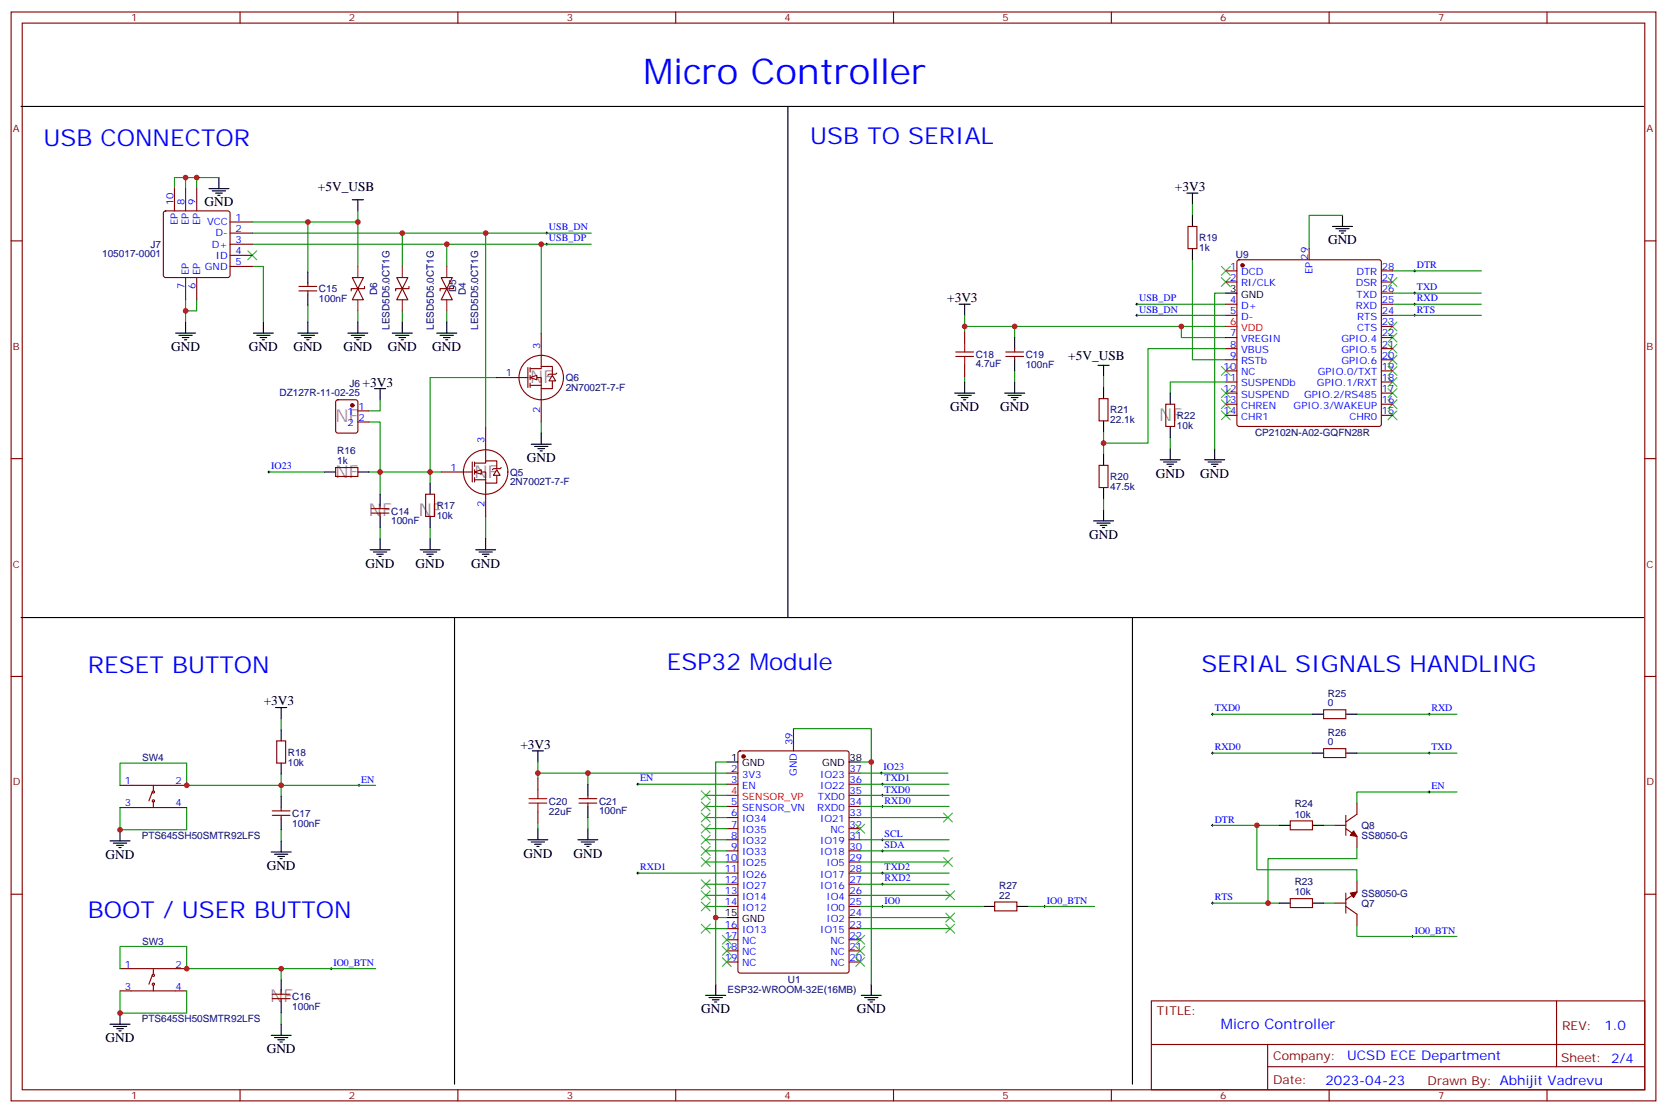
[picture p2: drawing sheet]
<svg xmlns="http://www.w3.org/2000/svg" width="529mm" height="353mm" viewBox="0 0 529 353" stroke-linecap="round" stroke-linejoin="round" font-family="sans-serif">
<g fill="none" stroke="#870000" stroke-width=".35">
<path d="M3.5 3.8h522.1v345.7h-522.1zM7.1 7.3h515v338.7h-515zM76.2 3.8v3.5M145.3 3.8v3.5M214.5 3.8v3.5M283.6 3.8v3.5M352.8 3.8v3.5M421.9 3.8v3.5M491.1 3.8v3.5M3.5 76.5h3.6M522.1 76.5h3.5M106.8 127.1l.4-.2h5.7l.6 .5 .1 9.4-.5 .7h-5.9l-.6-.4-.1-9.5z"/>
<path d="M113.6 130.5h3.5M113.6 134h3.5M154.2 135.7v10.6M3.5 145.6h3.6M106.5 148.4h7.1v2.9h-7.1zM135.1 156.9h2.8v7.1h-2.8zM140.1 149.9h9.8M149.9 146.7v6.3M150.6 147h3.6v-.7h3.5v2.5M150.6 149.9h3.6v3.5h3.5v-2.5M150.6 152.3h3.6M150.6 146.7v1.4"/>
<path d="M150.6 149.2v1.4M150.6 151.6v1.4M154.2 153.4v10.6M522.1 145.6h3.5M117.8 162.9h5.7M117.8 161.5h5.7M120.6 160.4v1.1M120.6 162.9v1.1M3.5 214.8h3.6M522.1 214.8h3.5M234.5 238.6l.4-.2h33.9l.7 .4v69.5l-.4 .6-34.2 .1-.6-.5-.1-69.4zM251.9 231.4v7"/>
<path d="M230.7 245.5h3.5M230.7 249h3.5M230.7 256h3.5M230.7 259.6h3.5M269.5 245.5h3.5M269.5 249h3.5M269.5 256h3.5M269.5 259.6h3.5M269.5 252.5h3.5M230.7 263.1h3.5M230.7 266.6h3.5M230.7 270.2h3.5"/>
<path d="M230.7 273.7h3.5M230.7 277.2h3.5M269.5 263.1h3.5M269.5 266.6h3.5M269.5 270.2h3.5M269.5 273.7h3.5M269.5 277.2h3.5M3.5 283.9h3.6M230.7 280.7h3.5M230.7 284.3h3.5M230.7 287.8h3.5M230.7 294.9h3.5"/>
<path d="M230.7 298.4h3.5M269.5 280.7h3.5M269.5 284.3h3.5M269.5 287.8h3.5M269.5 294.9h3.5M269.5 298.4h3.5M269.5 291.3h3.5M522.1 283.9h3.5M230.7 301.9h3.5M230.7 305.4h3.5M269.5 301.9h3.5M269.5 305.4h3.5"/>
<path d="M365.5 317.8h156.6v28.2h-156.6zM494.1 317.8v20.9M365.5 331.6h156.5M402.4 338.7h119.6M402.4 331.6v14.1M76.2 346v3.5M145.3 346v3.5M214.5 346v3.5M283.6 346v3.5M352.8 346v3.5M421.9 346v3.5M491.1 346v3.5"/>
<circle cx="154.2" cy="149.9" r="7.1"/>
</g>
<g fill="#870000" stroke="#870000" stroke-width=".35">
<circle cx="236" cy="240.2" r=".53"/>
<circle cx="111.8" cy="128.7" r=".53"/>
</g>
<g fill="none" stroke="#000" stroke-width=".35">
<path d="M118.9 123.4h3.5M120.6 123.4v3.5M171.8 137.5v3.5M103 149.9h3.5M113.6 149.9h3.5M120.6 156.9v3.5M136.5 153.4v3.5M168.6 141h6.4M169.7 141.7h4.2M170.7 142.5h2.2M171.4 143.2h.8M117.5 174.6h6.3"/>
<path d="M118.5 175.3h4.3M119.6 176h2.1M120.3 176.7h.7M120.6 164v3.5M120.6 171v3.6M133.3 174.6h6.4M134.4 175.3h4.2M135.5 176h2.1M136.2 176.7h.7M136.5 164v3.5M136.5 171v3.6M151 174.6h6.3"/>
<path d="M152 175.3h4.3M153.1 176h2.1M153.8 176.7h.7M154.2 171v3.6M230.7 241.9h3.5M269.5 241.9h3.5M230.7 291.3h3.5"/>
</g>
<path d="M230.7 252.5h3.5" fill="none" stroke="#f00" stroke-width=".35"/>
<path d="M78.7 79.7l2.8 2.8M81.5 79.7l-2.8 2.8" fill="none" stroke="#3c3" stroke-width=".35"/>
<path d="M154.2 74v61.7M171.8 77.5v28.3M157.7 119.9h-21.2v30h3.6M117.1 134h3.5v15.9h-3.5M120.6 126.9v3.6h-3.5M171.8 134v3.5M85.4 149.9h17.6M136.5 153.4v-3.5h-15.9v7M120.6 167.5v3.5M136.5 167.5v3.5M154.2 164v7" fill="none" stroke="#008700" stroke-width=".35"/>
<path d="M85 149.9h.7M85.4 149.5v.7" fill="none" stroke="#000" stroke-width=".32"/>
<g fill="#fff" stroke="#870000" stroke-width=".35">
<path d="M150.6 149.9l2.2-.7v1.4z"/>
<path d="M157.7 149.2l1 1.7h-2.1z"/>
</g>
<g fill="none" stroke="#870000" stroke-width=".35">
<path d="M157.7 119.9h9.9M167.6 116.7v6.3M168.3 117.1h3.5v-.8h3.5v2.5M168.3 119.9h3.5v3.5h3.5v-2.5M168.3 116.7v1.4M168.3 119.2v1.4M171.8 105.8v10.5M168.3 122.3h3.5M168.3 121.6v1.4M171.8 123.4v10.6M159.1 148.4l-.4 .4h-2.1l-.3 .4"/>
<circle cx="171.8" cy="119.9" r="7.1"/>
</g>
<g fill="#fff" stroke="#870000" stroke-width=".35">
<path d="M168.3 119.9l2.1-.7v1.4z"/>
<path d="M175.3 119.2l1.1 1.7h-2.1z"/>
</g>
<g fill="none" stroke="#870000" stroke-width=".35">
<path d="M55.4 59.9v7.1M58.9 59.9v7.1M62.4 59.9v7.1M52.1 67.2l.5-.2h19.7l.5 .2 .2 .5v19.7l-.2 .5-.5 .2h-19.7l-.5-.2-.2-.5v-19.7zM73 70.5h7.1M73 74h7.1M73 77.5h7.1M377.1 71.9h2.8v7.1h-2.8zM415.6 79v3.5M58.9 88.1v7.1M62.4 88.1v7.1M73 81.1h7.1"/>
<path d="M73 84.6h7.1M94.9 92.4h5.6M94.9 90.9h5.6M97.7 89.9v1M97.7 92.4v1M111.8 88.1h3.6l-1.8 3.6zM113.6 91.7l1.8 3.5h-3.6zM115.7 90.9v.8h-4.2v.7M125.9 88.1h3.6l-1.8 3.6zM127.7 91.7l1.8 3.5h-3.6zM129.8 90.9v.8h-4.2v.7M140.1 88.1h3.5l-1.8 3.6z"/>
<path d="M141.8 91.7l1.8 3.5h-3.5zM143.9 90.9v.8h-4.2v.7M389.1 86h3.5M389.1 89.5h3.5M389.1 96.6h3.5M392.9 82.7l.4-.2h44.5l.5 .2 .2 .5v51.5l-.2 .5-.5 .2h-44.5l-.5-.2-.2-.5v-51.5zM438.5 86h3.5M438.5 89.5h3.5M438.5 96.6h3.5M438.5 93.1h3.5M176.7 118.5l-.3 .3h-2.1l-.4 .4M306.2 105.4v3.5"/>
<path d="M306.2 116v3.5M319.3 113.2h5.6M319.3 111.8h5.6M322.1 110.7v1.1M322.1 113.2v1M389.1 100.1h3.5M389.1 107.2h3.5M389.1 110.7h3.5M389.1 114.2h3.5M389.1 117.8h3.5M438.5 100.1h3.5M438.5 107.2h3.5"/>
<path d="M438.5 110.7h3.5M438.5 114.2h3.5M438.5 117.8h3.5M438.5 103.6h3.5M348.9 126.6h2.8v7h-2.8zM370.1 128.3h2.8v7.1h-2.8zM389.1 121.3h3.5M389.1 124.8h3.5M389.1 128.3h3.5M389.1 131.9h3.5M438.5 121.3h3.5M438.5 124.8h3.5"/>
<path d="M438.5 128.3h3.5M438.5 131.9h3.5M348.9 147.7h2.8v7.1h-2.8zM87.8 235.2h2.9v7.1h-2.9zM420.2 225.4h7v2.8h-7zM420.2 237.7h7v2.8h-7zM38.1 256.4h21.2M38.1 249.3h21.2M48.3 251.5l-1 2.8M48.7 249.3v1.8M48.7 254.6v1.8M86.4 258.9h5.7"/>
<path d="M86.4 257.5h5.7M89.3 256.4v1.1M89.3 258.9v1M170.7 247.2v3.6M170.7 257.8v3.5M183.8 255h5.6M183.8 253.6h5.6M186.6 252.5v1.1M186.6 255v1M427.2 258.9v6.3M430.7 255v3.5l-3.5 2.5M409.6 260.6h7v2.9h-7z"/>
<path d="M423.7 262h3.5M427.2 263.1l3.5 2.5v3.5M430.7 279.7v3.5l-3.5 2.5M315.7 286.4h7.1v2.8h-7.1zM409.6 285.3h7v2.8h-7zM423.7 286.7h3.5M427.2 287.8l3.5 2.5v3.5M427.2 283.6v6.3M38.1 314.6h21.2M38.1 307.6h21.2M48.3 309.7l-1 2.8M48.7 307.6v1.7"/>
<path d="M48.7 312.8v1.8M86.4 317.1h5.7M86.4 315.7h5.7M89.3 314.6v1.1M89.3 317.1v1"/>
<circle cx="48.7" cy="251.5" r=".35"/>
<circle cx="48.7" cy="254.3" r=".35"/>
<circle cx="48.7" cy="312.5" r=".35"/>
<circle cx="48.7" cy="309.7" r=".35"/>
</g>
<g fill="none" stroke="#000" stroke-width=".32">
<path d="M173.2 74h.7M173.2 77.5h.7M173.6 73.7v.7M173.6 77.2v.7M360.5 96.6h.7M360.9 96.2v.7M360.9 99.8v.7M448.7 96.6h.7M448.7 93.1h.7M448.7 86h.7M449.1 85.7v.7M449.1 92.7v.7"/>
<path d="M449.1 96.2v.7M449.1 99.8v.7M360.5 100.1h.7M448.7 100.1h.7M384.5 226.8h.7M384.5 239.1h.7M384.9 226.4v.7M384.9 238.8v.7M453.3 226.8h.7M453.3 239.1h.7M453.7 226.4v.7M453.7 238.8v.7"/>
<path d="M113.6 249.3h.7M113.9 249v.7M202.1 249h.7M202.5 248.6v.7M279.4 245.5h.7M279.8 256h.7M279.8 252.5h.7M279.8 249h.7M279.8 245.1v.7M280.1 248.6v.7M280.1 252.2v.7M280.1 255.7v.7"/>
<path d="M453.3 251.5h.7M453.7 251.1v.7M202.1 277.2h.7M202.5 276.9v.7M279.8 277.2h.7M279.8 266.6h.7M279.8 270.2h.7M280.1 266.3v.7M280.1 269.8v.7M280.1 276.9v.7M384.5 262h.7M384.9 261.7v.7"/>
<path d="M279.8 287.8h.7M279.8 280.7h.7M280.1 280.4v.7M280.1 287.4v.7M331.3 287.8h.7M331.6 287.4v.7M384.5 286.7h.7M384.9 286.4v.7M448 297.3h.7M448.4 297v.7M104.8 307.6h.7M105.1 307.2v.7"/>
</g>
<g fill="none" stroke="#000" stroke-width=".35">
<path d="M6.7 33.8h515.1M250.1 33.8v162.3M66.3 59.9h6.4M69.5 56.4v3.5M67.4 60.6h4.2M68.4 61.3h2.2M69.1 62h.7M111.8 63.4h3.6M113.6 63.4v3.6M376.8 61.3h3.5M378.5 61.3v3.5M378.5 68.4v3.5"/>
<path d="M378.5 79v3.5M423 71.9h6.3M424 72.6h4.3M425.1 73.3h2.1M425.8 74h.7M426.2 68.4v3.5M97.7 86.4v3.5M97.7 93.4v3.5M304.4 96.6h3.6M306.2 96.6v3.5M389.1 93.1h3.5M55.7 105.8h6.4"/>
<path d="M56.8 106.5h4.2M57.9 107.2h2.1M58.6 107.9h.7M58.9 102.2v3.6M80.4 105.8h6.4M81.5 106.5h4.2M82.5 107.2h2.2M83.3 107.9h.7M83.6 102.2v3.6M94.5 105.8h6.4M95.6 106.5h4.2M96.7 107.2h2.1"/>
<path d="M97.4 107.9h.7M97.7 102.2v3.6M110.4 105.8h6.4M111.5 106.5h4.2M112.5 107.2h2.2M113.2 107.9h.7M113.6 102.2v3.6M124.5 105.8h6.4M125.6 106.5h4.2M126.6 107.2h2.2M127.4 107.9h.7M127.7 102.2v3.6"/>
<path d="M138.6 105.8h6.4M139.7 106.5h4.2M140.8 107.2h2.1M141.5 107.9h.7M141.8 102.2v3.6M322.1 107.2v3.5M322.1 114.2v3.6M348.5 116h3.6M350.3 116v3.5M303 124.8h6.4M304.1 125.5h4.2M305.2 126.2h2.1"/>
<path d="M305.9 126.9h.7M306.2 121.3v3.5M318.9 124.8h6.4M320 125.5h4.2M321 126.2h2.1M321.7 126.9h.7M322.1 121.3v3.5M350.3 123v3.6M350.3 133.6v3.6M371.5 124.8v3.5M371.5 135.4v3.5M350.3 144.2v3.5"/>
<path d="M350.3 154.8v3.5M368.3 146h6.3M369.4 146.7h4.2M370.4 147.4h2.1M371.1 148.1h.7M371.5 142.5v3.5M382.4 146h6.4M383.5 146.7h4.2M384.5 147.4h2.1M385.2 148.1h.7M385.6 142.5v3.5M347.1 165.4h6.4"/>
<path d="M348.2 166.1h4.2M349.2 166.8h2.2M350 167.5h.7M350.3 161.9v3.5M6.7 196.1h515.1M144.3 196.1v148.1M359.5 196.1v148.1M87.5 224.6h3.5M89.3 224.6v3.6M89.3 231.7v3.5M169 238.4h3.5M170.7 238.4v3.5"/>
<path d="M416.6 226.8h3.6M416.6 239.1h3.6M427.2 226.8h3.5M427.2 239.1h3.5M89.3 242.3v3.5M89.3 252.9v3.5M89.3 259.9v3.6M186.6 249v3.5M186.6 256v3.6M34.9 267h6.4M36 267.7h4.2M37 268.4h2.2"/>
<path d="M37.7 269.1h.8M38.1 263.5v3.5M86.1 270.5h6.3M87.1 271.2h4.3M88.2 271.9h2.1M88.9 272.6h.7M89.3 267v3.5M167.6 266.6h6.3M168.6 267.3h4.3M169.7 268h2.1M170.4 268.7h.7M170.7 263.1v3.5"/>
<path d="M183.4 266.6h6.4M184.5 267.3h4.2M185.6 268h2.1M186.3 268.7h.7M186.6 263.1v3.5M406 262h3.6M416.6 262h3.6M312.2 287.8h3.5M322.8 287.8h3.5M406 286.7h3.6M416.6 286.7h3.6M89.3 311.1v3.5"/>
<path d="M89.3 318.1v3.6M224 316h6.4M225.1 316.7h4.2M226.1 317.4h2.1M226.8 318.1h.7M227.2 312.5v3.5M273.4 316h6.4M274.5 316.7h4.2M275.5 317.4h2.1M276.2 318.1h.7M276.6 312.5v3.5M34.9 325.2h6.4"/>
<path d="M36 325.9h4.2M37 326.6h2.2M37.7 327.3h.8M38.1 321.7v3.5M86.1 328.7h6.3M87.1 329.4h4.3M88.2 330.1h2.1M88.9 330.8h.7M89.3 325.2v3.5"/>
</g>
<g fill="none" stroke="#008700" stroke-width=".35">
<path d="M55.4 59.9v-3.5h7v3.5M58.9 56.4v3.5M62.4 56.4h7.1M80.1 70.5h33.5v14.1M80.1 77.5h107.6M80.1 74h107.6M97.7 70.5v15.9M113.6 67v3.5M127.7 74v10.6M141.8 77.5v7.1M378.5 64.8v3.6M426.2 68.4h-10.6v10.6"/>
<path d="M58.9 95.2v3.5h3.5v-3.5M58.9 98.7v3.5M80.1 84.6h3.5v17.6M97.7 96.9v5.3M113.6 98.7v3.5M127.7 98.7v3.5M141.8 98.7v3.5M360.9 96.6h28.2M378.5 82.5v31.7h10.6M389.1 93.1h-3.5v49.4M442 96.6h28.3M442 93.1h28.3"/>
<path d="M442 86h28.3M306.2 100.1v3.5M306.2 119.5v1.8M322.1 103.6v3.6M322.1 117.8v3.5M350.3 119.5v3.5M360.9 100.1h28.2M375 103.6v3.6h14.1M389.1 103.6h-82.9v1.8M389.1 110.7h-24.7v30h-14.1M442 100.1h28.3M350.3 137.2v7"/>
<path d="M371.5 138.9v3.6M389.1 121.3h-17.6v3.5M350.3 158.3v3.6M89.3 228.2v3.5M251.9 231.4h24.7v10.5M384.9 239.1h31.7M384.9 226.8h31.7M430.7 239.1h31.8M430.7 226.8h31.8M38.1 256.4v7.1h21.2v-7.1M38.1 249.3v-7h21.2v7h59.9M89.3 245.8v7.1"/>
<path d="M170.7 241.9v3.6M186.6 245.5v3.5M186.6 259.6v3.5M202.5 249h28.2M224 252.5h6.7M224 256h6.7M224 259.6h6.7M230.7 241.9h-3.5v70.6M230.7 245.5h-60v1.7M273 241.9h3.6v70.6M273 249h28.3M273 252.5h28.3"/>
<path d="M273 256h28.3M273 259.6h27.9M273 245.5h27.9M462.5 251.5h-31.8v3.5M89.3 263.5v3.5M170.7 261.3v1.8M202.5 277.2h28.2M224 266.6h6.7M224 270.2h6.7M224 263.1h6.7M224 273.7h6.7M273 277.2h28.3"/>
<path d="M273 266.6h28.3M273 270.2h28.3M273 273.7h27.9M384.9 262h14.1M406 262h-7v14.2h31.7v3.5M420.2 262h3.5M430.7 269.1v3.5h-28.2v14.1h3.5M224 287.8h6.7M224 280.7h6.7M224 284.3h6.7M224 294.9h6.7M227.2 291.3h3.5"/>
<path d="M273 287.8h39.2M273 280.7h28.3M273 291.3h28.6M273 284.3h28.6M273 294.9h28.6M326.3 287.8h21.2M384.9 286.7h17.6M420.2 286.7h3.5M430.7 293.8v3.5h31.8M38.1 307.6v-7.1h21.2v7.1h59.9M38.1 314.6v7.1h21.2v-7.1M89.3 307.6v3.5"/>
<path d="M89.3 321.7v3.5"/>
</g>
<path d="M113.6 84.6v3.5M113.6 95.2v3.5M127.7 84.6v3.5M127.7 95.2v3.5M141.8 84.6v3.5M141.8 95.2v3.5" fill="none" stroke="#8c2424" stroke-width=".35"/>
<g fill="#870000" stroke="#870000" stroke-width=".35">
<path d="M428.6 283.6l2.1-.4-1 1.8z"/>
<path d="M429.7 263.8l1 1.8-2.1-.4z"/>
<circle cx="394.4" cy="84.2" r=".53"/>
</g>
<g fill="none" stroke="#3c3" stroke-width=".35">
<path d="M387.7 88.1l2.8 2.8M387.7 84.6l2.8 2.8M390.5 88.1l-2.8 2.8M390.5 84.6l-2.8 2.8M440.6 88.1l2.8 2.8M443.4 88.1l-2.8 2.8M387.7 116.3l2.8 2.9M390.5 116.3l-2.8 2.9M440.6 102.2l2.8 2.9M440.6 105.8l2.8 2.8M440.6 109.3l2.8 2.8M440.6 112.8l2.8 2.8"/>
<path d="M440.6 116.3l2.8 2.9M440.6 119.9l2.8 2.8M443.4 102.2l-2.8 2.9M443.4 105.8l-2.8 2.8M443.4 109.3l-2.8 2.8M443.4 112.8l-2.8 2.8M443.4 116.3l-2.8 2.9M443.4 119.9l-2.8 2.8M387.7 130.5l2.8 2.8M387.7 126.9l2.8 2.9M387.7 123.4l2.8 2.8M390.5 130.5l-2.8 2.8"/>
<path d="M390.5 126.9l-2.8 2.9M390.5 123.4l-2.8 2.8M440.6 123.4l2.8 2.8M440.6 126.9l2.8 2.9M440.6 130.5l2.8 2.8M443.4 123.4l-2.8 2.8M443.4 126.9l-2.8 2.9M443.4 130.5l-2.8 2.8M222.6 251.1l2.8 2.8M222.6 254.6l2.8 2.9M222.6 258.2l2.8 2.8M225.4 251.1l-2.8 2.8"/>
<path d="M225.4 254.6l-2.8 2.9M225.4 258.2l-2.8 2.8M299.5 258.2l2.8 2.8M302.3 258.2l-2.8 2.8M222.6 261.7l2.8 2.8M222.6 265.2l2.8 2.8M222.6 268.7l2.8 2.9M222.6 272.3l2.8 2.8M222.6 279.3l2.8 2.9M225.4 261.7l-2.8 2.8M225.4 265.2l-2.8 2.8M225.4 268.7l-2.8 2.9"/>
<path d="M225.4 272.3l-2.8 2.8M225.4 279.3l-2.8 2.9M271.6 261.7l2.9 2.8M274.5 261.7l-2.9 2.8M299.5 272.3l2.8 2.8M302.3 272.3l-2.8 2.8M222.6 282.9l2.8 2.8M222.6 286.4l2.8 2.8M222.6 293.4l2.8 2.9M225.4 282.9l-2.8 2.8M225.4 286.4l-2.8 2.8M225.4 293.4l-2.8 2.9"/>
<path d="M229.3 297l2.8 2.8M232.1 297l-2.8 2.8M271.6 297l2.9 2.8M274.5 297l-2.9 2.8M300.2 282.9l2.8 2.8M300.2 289.9l2.8 2.8M300.2 293.4l2.8 2.9M303 282.9l-2.8 2.8M303 289.9l-2.8 2.8M303 293.4l-2.8 2.9M229.3 304l2.8 2.8M229.3 300.5l2.8 2.8"/>
<path d="M232.1 304l-2.8 2.8M232.1 300.5l-2.8 2.8M271.6 300.5l2.9 2.8M271.6 304l2.9 2.8M274.5 300.5l-2.9 2.8M274.5 304l-2.9 2.8"/>
</g>
<path d="M303.4 113.2h5.6M303.4 111.8h5.6M306.2 108.9v2.9M306.2 113.2v2.8M167.9 255h5.7M167.9 253.6h5.7M170.7 250.8v2.8M170.7 255v2.8" fill="none" stroke="#a10000" stroke-width=".35"/>
<path d="M389.1 103.6h3.5" fill="none" stroke="#f00" stroke-width=".35"/>
<g fill="#c00">
<circle cx="120.7" cy="149.9" r=".88"/>
<circle cx="136.5" cy="149.9" r=".88"/>
<circle cx="154.2" cy="74" r=".88"/>
<circle cx="171.8" cy="77.5" r=".88"/>
<circle cx="62.4" cy="56.4" r=".88"/>
<circle cx="58.9" cy="56.4" r=".88"/>
<circle cx="58.9" cy="98.7" r=".88"/>
<circle cx="141.8" cy="77.5" r=".88"/>
<circle cx="127.7" cy="74" r=".88"/>
<circle cx="113.6" cy="70.5" r=".88"/>
<circle cx="97.7" cy="70.5" r=".88"/>
<circle cx="38.1" cy="321.7" r=".88"/>
<circle cx="59.3" cy="307.6" r=".88"/>
<circle cx="89.3" cy="307.6" r=".88"/>
<circle cx="89.3" cy="249.3" r=".88"/>
<circle cx="59.3" cy="249.3" r=".88"/>
<circle cx="38.1" cy="263.5" r=".88"/>
<circle cx="402.5" cy="286.7" r=".88"/>
<circle cx="399" cy="262" r=".88"/>
<circle cx="306.2" cy="103.6" r=".88"/>
<circle cx="375" cy="103.6" r=".88"/>
<circle cx="322.1" cy="103.6" r=".88"/>
<circle cx="350.3" cy="140.7" r=".88"/>
<circle cx="276.6" cy="241.9" r=".88"/>
<circle cx="227.2" cy="291.3" r=".88"/>
<circle cx="170.7" cy="245.5" r=".88"/>
<circle cx="186.6" cy="245.5" r=".88"/>
</g>
<text font-size="11.3" fill="#00f" x="204.3" y="26.7">Micro Controller</text>
<g font-size="7.4" fill="#00f">
<text x="13.8" y="46.5">USB CONNECTOR</text>
<text x="257.2" y="45.8">USB TO SERIAL</text>
<text x="27.9" y="213.7">RESET BUTTON</text>
<text x="211.7" y="212.7">ESP32 Module</text>
<text x="381.4" y="213.4">SERIAL SIGNALS HANDLING</text>
<text x="27.9" y="291.3">BOOT / USER BUTTON</text>
</g>
<g font-size="5.6" fill="#999">
<text x="168.3" y="121.6">NF</text>
<text x="106.5" y="134">NF</text>
<text x="367.9" y="133.6">NF</text>
<text x="106.5" y="151.6">NF</text>
<text x="150.6" y="151.6">NF</text>
<text x="117.1" y="164">NF</text>
<text x="133" y="164">NF</text>
<text x="85.7" y="318.1">NF</text>
</g>
<text font-size="4.6" fill="#00f" x="387.6" y="326.8">Micro Controller</text>
<g font-size="4.2">
<text x="64.9" y="65.5">GND</text>
<text x="100.9" y="60.6">+5V_USB</text>
<text x="373" y="60.6">+3V3</text>
<text x="421.6" y="77.5">GND</text>
<text x="300.7" y="95.9">+3V3</text>
<text x="54.3" y="111.4">GND</text>
<text x="79" y="111.4">GND</text>
<text x="93.1" y="111.4">GND</text>
<text x="109" y="111.4">GND</text>
<text x="123.1" y="111.4">GND</text>
<text x="137.2" y="111.4">GND</text>
<text x="339.1" y="114.3">+5V_USB</text>
<text x="115.1" y="122.7">+3V3</text>
<text x="301.6" y="130.5">GND</text>
<text x="317.5" y="130.5">GND</text>
<text x="167.2" y="146.7">GND</text>
<text x="366.9" y="151.6">GND</text>
<text x="381" y="151.6">GND</text>
<text x="345.7" y="171">GND</text>
<text x="116.1" y="180.2">GND</text>
<text x="131.9" y="180.2">GND</text>
<text x="149.6" y="180.2">GND</text>
<text x="83.7" y="224">+3V3</text>
<text x="165.2" y="237.7">+3V3</text>
<text x="33.5" y="272.6">GND</text>
<text x="166.2" y="272.3">GND</text>
<text x="182" y="272.3">GND</text>
<text x="84.7" y="276.2">GND</text>
<text x="222.6" y="321.7">GND</text>
<text x="272" y="321.7">GND</text>
<text x="33.5" y="330.8">GND</text>
<text x="84.7" y="334.4">GND</text>
</g>
<g font-size="4.2" fill="#00f">
<text x="509.3" y="327">1.0</text>
<text x="427.7" y="336.6">UCSD ECE Department</text>
<text x="420.7" y="344.4">2023-04-23</text>
</g>
<g font-size="3.9" fill="#800">
<text x="367.2" y="322.4">TITLE:</text>
<text x="495.9" y="327">REV:</text>
<text x="404.1" y="336.6">Company:</text>
<text x="495.5" y="337.2">Sheet: 2/4</text>
<text x="404.1" y="344.2">Date:</text>
<text x="453.2" y="344.3">Drawn By: Abhijit Vadrevu</text>
</g>
<g font-size="3.2" fill="#800">
<text x="41.6" y="6.8">1</text>
<text x="110.8" y="6.8">2</text>
<text x="179.9" y="6.8">3</text>
<text x="249.1" y="6.8">4</text>
<text x="318.2" y="6.8">5</text>
<text x="387.3" y="6.8">6</text>
<text x="456.5" y="6.8">7</text>
<text x="4.1" y="41.9">A</text>
<text x="522.6" y="41.9">A</text>
<text x="4.1" y="111.1">B</text>
<text x="522.6" y="111.1">B</text>
<text x="4.1" y="180.2">C</text>
<text x="522.6" y="180.2">C</text>
<text x="4.1" y="249.3">D</text>
<text x="522.6" y="249.3">D</text>
<text x="41.6" y="349">1</text>
<text x="110.8" y="349">2</text>
<text x="179.9" y="349">3</text>
<text x="249.1" y="349">4</text>
<text x="318.2" y="349">5</text>
<text x="387.3" y="349">6</text>
<text x="456.5" y="349">7</text>
</g>
<g font-size="3.2" fill="#00f">
<text x="55" y="65.2" transform="rotate(-90 55 65.2)">10</text>
<text x="58.6" y="65.2" transform="rotate(-90 58.6 65.2)">8</text>
<text x="62.1" y="65.2" transform="rotate(-90 62.1 65.2)">9</text>
<text x="56.4" y="71.6" transform="rotate(-90 56.4 71.6)">EP</text>
<text x="60" y="71.6" transform="rotate(-90 60 71.6)">EP</text>
<text x="63.5" y="71.6" transform="rotate(-90 63.5 71.6)">EP</text>
<text x="65.7" y="71.5">VCC</text>
<text x="74.8" y="70.1">1</text>
<text x="68.4" y="75.1">D-</text>
<text x="74.8" y="73.7">2</text>
<text x="74.8" y="77.2">3</text>
<text x="174.3" y="73.1">USB_DN</text>
<text x="174.3" y="76.7">USB_DP</text>
<text x="67.3" y="78.6">D+</text>
<text x="68.5" y="82.1">ID</text>
<text x="74.8" y="80.7">4</text>
<text x="415.2" y="82.5" transform="rotate(-90 415.2 82.5)">29</text>
<text x="60" y="87.4" transform="rotate(-90 60 87.4)">EP</text>
<text x="63.5" y="87.4" transform="rotate(-90 63.5 87.4)">EP</text>
<text x="65" y="85.7">GND</text>
<text x="74.8" y="84.2">5</text>
<text x="390.5" y="85.7">1</text>
<text x="390.5" y="89.2">2</text>
<text x="393.9" y="87.4">DCD</text>
<text x="416.6" y="87.1" transform="rotate(-90 416.6 87.1)">EP</text>
<text x="430.6" y="87.4">DTR</text>
<text x="438.7" y="89.2">27</text>
<text x="438.7" y="85.7">28</text>
<text x="449.8" y="85.1">DTR</text>
<text x="58.6" y="91.9" transform="rotate(-90 58.6 91.9)">7</text>
<text x="62.1" y="91.9" transform="rotate(-90 62.1 91.9)">6</text>
<text x="361.6" y="95.7">USB_DP</text>
<text x="393.9" y="90.9">RI/CLK</text>
<text x="430.4" y="90.9">DSR</text>
<text x="430.6" y="94.5">TXD</text>
<text x="438.7" y="92.7">26</text>
<text x="449.8" y="95.7">RXD</text>
<text x="449.8" y="92.2">TXD</text>
<text x="361.6" y="99.2">USB_DN</text>
<text x="390.5" y="96.2">4</text>
<text x="390.5" y="99.8">5</text>
<text x="393.9" y="98">D+</text>
<text x="393.9" y="101.5">D-</text>
<text x="430.4" y="98">RXD</text>
<text x="430.9" y="101.5">RTS</text>
<text x="438.7" y="99.8">24</text>
<text x="438.7" y="96.2">25</text>
<text x="449.8" y="99.2">RTS</text>
<text x="390.5" y="106.8">7</text>
<text x="430.9" y="105.1">CTS</text>
<text x="438.7" y="106.8">22</text>
<text x="438.7" y="103.3">23</text>
<text x="171.4" y="110.7" transform="rotate(-90 171.4 110.7)">3</text>
<text x="390.5" y="110.3">8</text>
<text x="390.5" y="113.9">9</text>
<text x="393.9" y="108.6">VREGIN</text>
<text x="393.9" y="112.1">VBUS</text>
<text x="425.8" y="112.1">GPIO.5</text>
<text x="425.8" y="108.6">GPIO.4</text>
<text x="438.7" y="113.9">20</text>
<text x="438.7" y="110.3">21</text>
<text x="160.6" y="119.5">1</text>
<text x="388.4" y="117.4">10</text>
<text x="393.9" y="115.6">RSTb</text>
<text x="393.9" y="119.2">NC</text>
<text x="418.3" y="119.2">GPIO.0/TXT</text>
<text x="425.8" y="115.6">GPIO.6</text>
<text x="438.7" y="117.4">19</text>
<text x="388.4" y="120.9">11</text>
<text x="388.4" y="124.5">12</text>
<text x="393.9" y="122.7">SUSPENDb</text>
<text x="418" y="122.7">GPIO.1/RXT</text>
<text x="438.7" y="124.5">17</text>
<text x="438.7" y="120.9">18</text>
<text x="110.3" y="131.9">1</text>
<text x="113.8" y="130.1">1</text>
<text x="171.4" y="131.1" transform="rotate(-90 171.4 131.1)">2</text>
<text x="388.4" y="128">13</text>
<text x="388.4" y="131.5">14</text>
<text x="393.9" y="126.2">SUSPEND</text>
<text x="393.9" y="129.8">CHREN</text>
<text x="410.6" y="129.8">GPIO.3/WAKEUP</text>
<text x="414" y="126.2">GPIO.2/RS485</text>
<text x="438.7" y="131.5">15</text>
<text x="438.7" y="128">16</text>
<text x="110.3" y="135.4">2</text>
<text x="113.8" y="133.6">2</text>
<text x="393.9" y="133.3">CHR1</text>
<text x="428.4" y="133.3">CHR0</text>
<text x="153.8" y="140.7" transform="rotate(-90 153.8 140.7)">3</text>
<text x="86.1" y="149">IO23</text>
<text x="143" y="149.5">1</text>
<text x="153.8" y="161" transform="rotate(-90 153.8 161)">2</text>
<text x="385.6" y="225.9">TXD0</text>
<text x="454.4" y="225.9">RXD</text>
<text x="251.5" y="236.6" transform="rotate(-90 251.5 236.6)">39</text>
<text x="385.6" y="238.2">RXD0</text>
<text x="454.4" y="238.2">TXD</text>
<text x="232.1" y="245.1">2</text>
<text x="269.7" y="245.1">37</text>
<text x="280.5" y="244.6">IO23</text>
<text x="39.6" y="249">1</text>
<text x="55.7" y="249">2</text>
<text x="114.7" y="248.5">EN</text>
<text x="203.2" y="248.1">EN</text>
<text x="232.1" y="248.6">3</text>
<text x="235.5" y="246.9">3V3</text>
<text x="235.5" y="250.4">EN</text>
<text x="252.9" y="246.4" transform="rotate(-90 252.9 246.4)">GND</text>
<text x="260.4" y="250.4">IO22</text>
<text x="260.4" y="246.9">IO23</text>
<text x="269.7" y="248.6">36</text>
<text x="280.8" y="251.6">TXD0</text>
<text x="280.8" y="248.1">TXD1</text>
<text x="454.4" y="250.6">EN</text>
<text x="39.6" y="256">3</text>
<text x="55.7" y="256">4</text>
<text x="232.1" y="255.7">5</text>
<text x="235.5" y="257.5">SENSOR_VN</text>
<text x="259.4" y="257.5">RXD0</text>
<text x="259.6" y="253.9">TXD0</text>
<text x="269.7" y="255.7">34</text>
<text x="269.7" y="252.2">35</text>
<text x="280.8" y="255.2">RXD0</text>
<text x="232.1" y="259.2">6</text>
<text x="232.1" y="262.7">7</text>
<text x="235.5" y="261">IO34</text>
<text x="260.4" y="261">IO21</text>
<text x="269.7" y="262.7">32</text>
<text x="269.7" y="259.2">33</text>
<text x="385.6" y="261.2">DTR</text>
<text x="232.1" y="266.3">8</text>
<text x="232.1" y="269.8">9</text>
<text x="235.5" y="264.5">IO35</text>
<text x="235.5" y="268">IO32</text>
<text x="260.4" y="268">IO19</text>
<text x="263.6" y="264.5">NC</text>
<text x="269.7" y="269.8">30</text>
<text x="269.7" y="266.3">31</text>
<text x="280.8" y="265.7">SCL</text>
<text x="280.8" y="269.3">SDA</text>
<text x="230" y="273.3">10</text>
<text x="235.5" y="271.6">IO33</text>
<text x="235.5" y="275.1">IO25</text>
<text x="260.4" y="271.6">IO18</text>
<text x="262.4" y="275.1">IO5</text>
<text x="269.7" y="273.3">29</text>
<text x="203.2" y="276.3">RXD1</text>
<text x="230" y="276.9">11</text>
<text x="230" y="280.4">12</text>
<text x="235.5" y="278.6">IO26</text>
<text x="260.4" y="278.6">IO17</text>
<text x="269.7" y="280.4">27</text>
<text x="269.7" y="276.9">28</text>
<text x="280.8" y="276.3">TXD2</text>
<text x="280.8" y="279.9">RXD2</text>
<text x="230" y="283.9">13</text>
<text x="230" y="287.4">14</text>
<text x="235.5" y="282.2">IO27</text>
<text x="235.5" y="285.7">IO14</text>
<text x="260.4" y="282.2">IO16</text>
<text x="262.4" y="285.7">IO4</text>
<text x="269.7" y="287.4">25</text>
<text x="269.7" y="283.9">26</text>
<text x="280.8" y="286.9">IO0</text>
<text x="332.3" y="286.9">IO0_BTN</text>
<text x="385.6" y="285.9">RTS</text>
<text x="235.5" y="289.2">IO12</text>
<text x="262.4" y="292.7">IO2</text>
<text x="262.4" y="289.2">IO0</text>
<text x="269.7" y="291">24</text>
<text x="230" y="294.5">16</text>
<text x="230" y="298">17</text>
<text x="235.5" y="296.3">IO13</text>
<text x="235.5" y="299.8">NC</text>
<text x="260.4" y="296.3">IO15</text>
<text x="263.6" y="299.8">NC</text>
<text x="269.7" y="298">22</text>
<text x="269.7" y="294.5">23</text>
<text x="449.1" y="296.4">IO0_BTN</text>
<text x="230" y="301.6">18</text>
<text x="230" y="305.1">19</text>
<text x="235.5" y="303.3">NC</text>
<text x="263.6" y="303.3">NC</text>
<text x="269.7" y="305.1">20</text>
<text x="269.7" y="301.6">21</text>
<text x="39.6" y="307.2">1</text>
<text x="55.7" y="307.2">2</text>
<text x="105.8" y="306.7">IO0_BTN</text>
<text x="235.5" y="306.8">NC</text>
<text x="263.6" y="306.8">NC</text>
<text x="39.6" y="314.3">3</text>
<text x="55.7" y="314.3">4</text>
</g>
<g font-size="3.2" fill="#000080">
<text x="380.6" y="76.5">R19</text>
<text x="32.4" y="81.7">105017-0001</text>
<text x="47.8" y="78.7">J7</text>
<text x="380.6" y="79.7">1k</text>
<text x="392.3" y="81.9">U9</text>
<text x="101.2" y="96">100nF</text>
<text x="101.2" y="92.8">C15</text>
<text x="119.7" y="93.8" transform="rotate(-90 119.7 93.8)">D6</text>
<text x="144.8" y="92.7" transform="rotate(-90 144.8 92.7)">D5</text>
<text x="147.9" y="93.8" transform="rotate(-90 147.9 93.8)">D4</text>
<text x="123.6" y="104.7" transform="rotate(-90 123.6 104.7)">LESD5D5.0CT1G</text>
<text x="137.7" y="104.7" transform="rotate(-90 137.7 104.7)">LESD5D5.0CT1G</text>
<text x="151.8" y="104.7" transform="rotate(-90 151.8 104.7)">LESD5D5.0CT1G</text>
<text x="309.7" y="113.6">C18</text>
<text x="325.6" y="113.6">C19</text>
<text x="309.7" y="116.6">4.7uF</text>
<text x="325.6" y="116.8">100nF</text>
<text x="88.7" y="125.8">DZ127R-11-02-25</text>
<text x="111" y="122.8">J6</text>
<text x="179.6" y="124">2N7002T-7-F</text>
<text x="179.6" y="121">Q6</text>
<text x="352.4" y="131.3">R21</text>
<text x="352.4" y="134.4">22.1k</text>
<text x="373.6" y="136.2">10k</text>
<text x="373.6" y="133">R22</text>
<text x="398.4" y="138.3">CP2102N-A02-GQFN28R</text>
<text x="107" y="147.4">1k</text>
<text x="107" y="144.2">R16</text>
<text x="161.9" y="154">2N7002T-7-F</text>
<text x="161.9" y="151">Q5</text>
<text x="352.4" y="155.6">47.5k</text>
<text x="352.4" y="152.4">R20</text>
<text x="138.6" y="161.6">R17</text>
<text x="124.2" y="166.5">100nF</text>
<text x="124.2" y="163.4">C14</text>
<text x="138.6" y="164.7">10k</text>
<text x="421.6" y="221.4">R25</text>
<text x="421.6" y="224.3">0</text>
<text x="421.6" y="233.7">R26</text>
<text x="91.4" y="239.9">R18</text>
<text x="421.6" y="236.6">0</text>
<text x="45.1" y="241.7">SW4</text>
<text x="91.4" y="243.1">10k</text>
<text x="174.3" y="255.4">C20</text>
<text x="190.1" y="255.5">C21</text>
<text x="411" y="256.4">R24</text>
<text x="92.8" y="262.5">100nF</text>
<text x="92.8" y="259.3">C17</text>
<text x="174.3" y="258.6">22uF</text>
<text x="190.1" y="258.6">100nF</text>
<text x="411" y="259.6">10k</text>
<text x="432.2" y="263.2">Q8</text>
<text x="45" y="266.3">PTS645SH50SMTR92LFS</text>
<text x="432.2" y="266.3">SS8050-G</text>
<text x="411" y="281.1">R23</text>
<text x="317.2" y="285.3">22</text>
<text x="317.2" y="282.1">R27</text>
<text x="411" y="284.3">10k</text>
<text x="432.2" y="284.9">SS8050-G</text>
<text x="432.2" y="288">Q7</text>
<text x="45.1" y="299.9">SW3</text>
<text x="92.8" y="317.5">C16</text>
<text x="230.9" y="315.4">ESP32-WROOM-32E(16MB)</text>
<text x="250.1" y="312.2">U1</text>
<text x="92.8" y="320.7">100nF</text>
<text x="45" y="324.5">PTS645SH50SMTR92LFS</text>
</g>
<g font-size="3.2">
<text x="390.5" y="92.7">3</text>
<text x="393.9" y="94.5">GND</text>
<text x="232.1" y="241.6">1</text>
<text x="235.5" y="243.3">GND</text>
<text x="260.9" y="243.3">GND</text>
<text x="269.7" y="241.6">38</text>
<text x="230" y="291">15</text>
<text x="235.5" y="292.7">GND</text>
</g>
<g font-size="3.2" fill="#f00">
<text x="390.5" y="103.3">6</text>
<text x="393.9" y="105.1">VDD</text>
<text x="232.1" y="252.2">4</text>
<text x="235.5" y="253.9">SENSOR_VP</text>
</g>
</svg>
